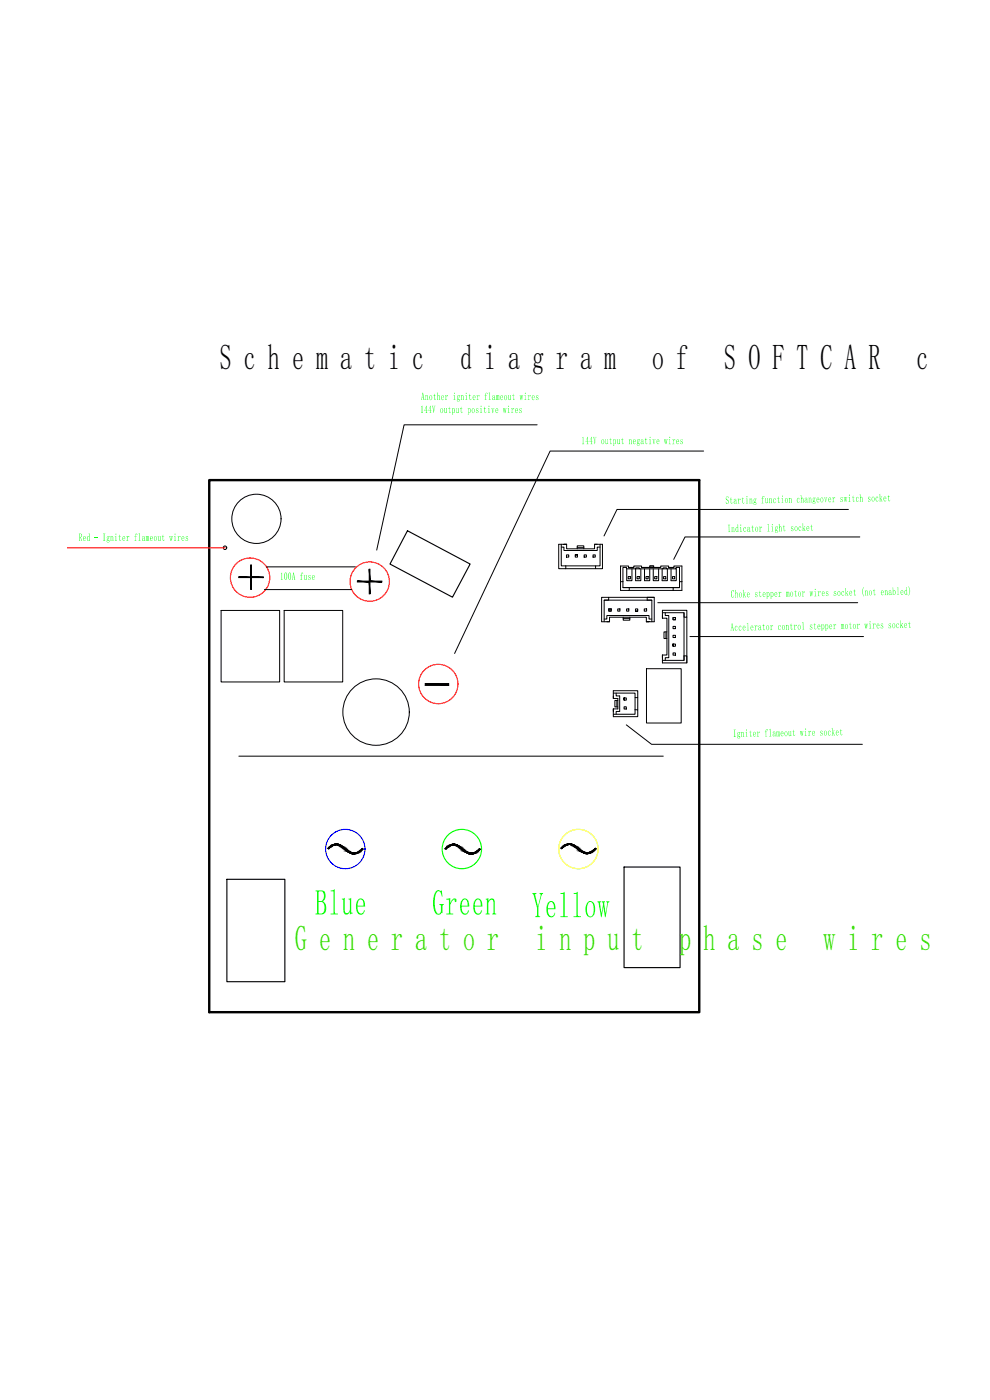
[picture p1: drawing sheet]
<svg xmlns="http://www.w3.org/2000/svg" width="297mm" height="420mm" viewBox="0 0 297 420" stroke-linecap="round" stroke-linejoin="round" font-family="sans-serif">
<circle cx="138.6" cy="254.8" r="5.9" fill="none" stroke="#0f0" stroke-width=".34"/>
<circle cx="173.5" cy="254.8" r="5.9" fill="none" stroke="#ff0" stroke-width=".34"/>
<circle cx="103.6" cy="254.8" r="5.9" fill="none" stroke="#00f" stroke-width=".34"/>
<path d="M122.3 159.3l18.8 10-5.3 9.9-18.8-9.9zM127.6 205.6h7M68.1 263.9h17.4v30.7h-17.4zM187.2 260.2h16.8v30.2h-16.8z" fill="none" stroke="#000" stroke-width=".34"/>
<g fill="none" stroke="#f00" stroke-width=".34">
<circle cx="75" cy="173.4" r="5.9"/>
<circle cx="110.9" cy="174.5" r="5.9"/>
<circle cx="131.5" cy="205.3" r="5.9"/>
</g>
<g fill="none" stroke="#000" stroke-width=".3">
<path d="M161.2 127.5h-40l-8.2 37.6M211.1 135.4h-46l-28.7 60.7M254.6 152.9h-69.5l-3.9 8M79.3 176.9h26.2M79.9 170.1h26.7M168.4 163.4v6.4h1.4M168.4 164.2h.8v1h10v-1h.8M169.2 163.4h.8h-2.4v7.3h2.2v-.9M169.8 169.8h8.9M169.8 170.7h8.9M170 166.5h.6v.7h-.6zM170 163.4v1.3h8.4v-1.3"/>
<path d="M172.6 166.5h.7h-.7v.7h.7v-.7M173.2 164.7v-.9h2v.9M173.2 164.4h2M175.3 166.5h.6v.7h-.6zM177.9 166.5h.7v.7h-.7zM178.4 163.4h2.4v7.3h-2.1v-.9h1.3v-6.4M178.4 163.4h.8M182.6 179.3h13.7M258 161.1h-52.5l-3.4 6.8M66.3 183.2h17.6v21.5h-17.6zM85.3 183.2h17.5v21.5h-17.5zM181.3 186.6v-6.5h1.3v-.8h-2.1v7.3h2.4"/>
<path d="M181.3 185.8h.8v-1.1h12.6v1.1h.9M181.3 180.1h14.3M182.1 186.6h.8M182.7 182.7h.7v.7h-.7zM182.9 186.6v-1.4h11v1.4M185.3 182.7h.7v.7h-.7zM187 185.2v.9h2v-.9M187 185.6h2M188 182.7h.7v.7h-.7zM190.7 183.4v-.7h.6v.7h-.6h.6M193.3 182.7h.7v.7h-.7zM194.7 186.6h-.8h2.4v-7.3h-2.1v.8h1.4v6.5"/>
<path d="M197.4 180.9h59.9M198.8 197.4v-.8v2.4h7.3v-2.2h-.9v1.4h-6.4M198.8 183.9h6.4v1.3h.9v-2h-7.3v2.3M198.8 185.5h1.3v11.1h-1.3M198.8 184.7v.8M199.6 183.9v.8h1.1v12.7h-1.1v.8M199.8 189.6v2M200.1 189.6h-.9v2h.9M201.9 185.3h.7v.7h-.7zM201.9 188h.7v.7h-.7zM201.9 190.7h.7v.6h-.7zM201.9 193.3h.7v.7h-.7v-.7v.7"/>
<path d="M201.9 195.9h.7v.7h-.7zM205.2 183.9v14.3M206.1 185.2v13.8M207 191h52.1M184 208h6.5v1.4h.8v-2.1h-7.3v2.3M184 208.9v.7M184 209.6h1.4v3.2h-1.4M184.9 208v.9h1v4.6h-1v.9M185.1 210.2v2M185.4 210.2h-.9v2h.9M187.2 209.5h.7v.6h-.7v-.6v.6M187.2 212.1h.7v.7h-.7z"/>
<path d="M187.9 217.5l7.6 5.9h63.2M190.5 213h.8v2.1h-7.3v-2.3v.7M190.5 213v1.4h-6.5M190.5 209.4v3.6M191.3 209.4v3.6M194 200.7h10.4v16.3h-10.4zM71.7 226.9h127.3"/>
<circle cx="76.9" cy="155.7" r="7.4"/>
<circle cx="67.5" cy="164.4" r=".53"/>
<circle cx="112.8" cy="213.7" r="10"/>
</g>
<g fill="none" stroke="#000" stroke-width=".3">
<path d="M71.7 173.3h3.6v3.6M75.3 169.6v3.7h3.7M107.2 174.5h3.7v3.7M110.9 170.8v3.7h3.7M186.2 174.6h.7M186.9 174.6v1.7h1.9v.9h-2.6v-7.3h2.4v.5h1.6v-.5h2.3v.4h5.7v-.4h2.4v.5h1.6v-.5h2.4v7.3h-15.8M186.9 174.6v-4.3h1.1v.4h2.8v-.3h1v.3h7.2v-.3h1v.3h2.8v-.4h1.1v4.3M186.9 176.3h17M188 170.7v3.6h1.6v-3.6M188.5 173h.6v.7h-.6zM188.6 170.3h1.6M190.7 170.7v3.6h1.6v-3.6"/>
<path d="M190.8 170.7h1M191.1 173h.7v.7h-.7zM192.5 170.3h2.4M193.4 170.7v3.6h1.5v-3.6M193.8 173h.7v.7h-.7zM194.9 169.8h1.2v.5h-1.2zM194.9 170.1h1.2M196 170.7v3.6h1.6v-3.6M196.1 170.3h2.1M196.4 173h.7v.7h-.7zM198.7 170.7v3.6h1.5v-3.6M199 170.7h1"/>
<path d="M199.1 173h.7v.7h-.7zM200.6 170.3h1.6M201.3 170.7v3.6h1.6l-.1-3.6M201.8 173h.6v.7h-.6zM203.9 176.3h-1.9v.9M203.9 176.3h.1M203.9 174.6h.7M203.9 174.6v1.7"/>
</g>
<path d="M62.8 144.1h147v159.7h-147z" fill="none" stroke="#000" stroke-width=".72"/>
<g fill="#000" stroke="#000" stroke-width=".3">
<path d="M98.4 254.6h.4l-.2 .2zM100.6 253.3h.7zM105.7 256.3h.9zM108.7 254.6l.2 .2h-.4zM133.6 254.7h.4l-.2 .2zM135.8 253.4h.6zM140.9 256.3h.8zM143.7 254.9l.2-.2 .2 .2zM168.3 254.5h.4l-.2 .2zM170.6 253.2h.6zM175.7 256.2h.8zM178.6 254.5l.3 .2h-.5z"/>
<path d="M71.7 173.1l3.6 .2v-.2zM71.7 173.1l3.6 .2h-3.6z"/>
<path d="M75.2 169.6l.2 3.7v-3.7zM75.2 169.6l.2 3.7h-.2z"/>
<path d="M75.2 173.3l.2 3.6v-3.6zM75.2 173.3l.2 3.6h-.2z"/>
<path d="M75.3 173.1l3.7 .2v-.2zM75.3 173.1l3.7 .2h-3.7z"/>
<path d="M107.2 174.4l3.7 .3v-.3zM107.2 174.4l3.7 .3h-3.7z"/>
<path d="M110.8 170.8l.2 3.7v-3.7zM110.8 170.8l.2 3.7h-.2z"/>
<path d="M110.8 174.5l.2 3.7v-3.7zM110.8 174.5l.2 3.7h-.2z"/>
<path d="M110.9 174.4l3.7 .3v-.3zM110.9 174.4l3.7 .3h-3.7z"/>
<path d="M127.6 205.1l7 .5v-.5zM127.6 205.1l7 .5h-7z"/>
<path d="M98.7 254.3l.1 .3 .3-.3zM98.7 254.3l.1 .3h-.4z"/>
<path d="M98.9 254.1l.2 .2 .3-.2zM98.7 254.3l.2-.2 .2 .2z"/>
<path d="M99.2 253.9l.2 .2 .3-.2zM98.9 254.1l.3-.2 .2 .2z"/>
<path d="M99.6 253.7l.1 .2 .5-.2zM99.2 253.9l.4-.2 .1 .2z"/>
<path d="M99.7 253.6h.6zM99.6 253.7h.6z"/>
<path d="M99.8 253.6h.9zM99.7 253.6h.6z"/>
<path d="M99.9 253.5h1.1zM99.8 253.6h.9z"/>
<path d="M100.6 253.3h.7zM100.6 253.3h.7z"/>
<path d="M100.6 253.3l1 .1zM100.2 253.4h1.4z"/>
<path d="M100.2 253.4h1.4zM100.2 253.4h1.4z"/>
<path d="M100.2 253.4l1.7 .1zM99.9 253.5h2z"/>
<path d="M101 253.5l1 .1zM101 253.5l1 .1z"/>
<path d="M101.2 253.6h.8zM101.2 253.6h.8z"/>
<path d="M101.3 253.6h.9zM101.3 253.6h.9z"/>
<path d="M101.6 253.6l.7 .1zM101.6 253.6l.7 .1z"/>
<path d="M101.6 253.7l1 .2-.3-.2zM101.6 253.7l1 .2z"/>
<path d="M102.2 253.9l.7 .3zM102.2 253.9l.7 .3z"/>
<path d="M102.4 254.2l.8 .2zM102.4 254.2l.8 .2z"/>
<path d="M102.7 254.4l.8 .2zM102.7 254.4l.8 .2z"/>
<path d="M103.1 254.6l.7 .2zM103.1 254.6l.7 .2z"/>
<path d="M103.4 254.8l.8 .3zM103.4 254.8l.8 .3h-.5z"/>
<path d="M103.7 255.1l.8 .2zM103.7 255.1l.8 .2z"/>
<path d="M104 255.3l.8 .3zM104 255.3l.8 .3h-.5z"/>
<path d="M104.3 255.6l1 .2zM104.3 255.6l1 .2z"/>
<path d="M104.6 255.8l.9 .1zM104.6 255.8l.9 .1z"/>
<path d="M104.8 255.9l1 .1zM104.8 255.9l1 .1z"/>
<path d="M105.7 256.3h.8zM105.8 256.3h.7z"/>
<path d="M105 256h.8zM105 256h.8z"/>
<path d="M105 256h1.1zM105 256h1.1z"/>
<path d="M105.4 256.2h1.5zM105.4 256.2l1.2 .1z"/>
<path d="M105.4 256.1h1.5zM105.4 256.1l1.5 .1z"/>
<path d="M105.1 256h2.2zM105.1 256h2.2z"/>
<path d="M105.1 256h2.2zM105.1 256l1.8 .1z"/>
<path d="M106.5 256h.9zM106.1 256h1.2z"/>
<path d="M106.8 255.9h.7zM106.5 256h.9z"/>
<path d="M107 255.8h.7zM106.8 255.9h.7z"/>
<path d="M107.5 255.6l.2 .2 .3-.2zM107 255.8l.5-.2 .2 .2z"/>
<path d="M107.9 255.4l.1 .2 .3-.2zM107.5 255.6l.4-.2 .1 .2z"/>
<path d="M108.2 255.2l.1 .2 .2-.2zM107.9 255.4l.3-.2 .1 .2z"/>
<path d="M108.5 254.8v.4l.4-.4zM108.5 254.8v.4h-.3z"/>
<path d="M133.9 254.4l.1 .3 .3-.3zM133.9 254.4l.1 .3h-.4z"/>
<path d="M134.1 254.2l.2 .2 .3-.2zM134.1 254.2l.2 .2h-.4z"/>
<path d="M134.4 254l.2 .2 .3-.2zM134.1 254.2l.3-.2 .2 .2z"/>
<path d="M134.7 253.7l.2 .3 .5-.3zM134.4 254l.3-.3 .2 .3z"/>
<path d="M134.9 253.7h.7zM134.7 253.7h.7z"/>
<path d="M135 253.6h.8zM134.9 253.7h.7z"/>
<path d="M135.1 253.6h1zM135 253.6h.8z"/>
<path d="M135.8 253.4h.7zM135.8 253.4h.7z"/>
<path d="M135.8 253.4h1zM135.5 253.4h1.3z"/>
<path d="M135.5 253.4h1.3zM135.4 253.4h1.4z"/>
<path d="M135.4 253.4l1.7 .2zM135.1 253.6l.3-.2 1.7 .2z"/>
<path d="M136.1 253.6h1.1zM136.1 253.6h1.1z"/>
<path d="M136.4 253.6h.8zM136.4 253.6h.8z"/>
<path d="M136.4 253.6l1 .1zM136.4 253.6l1 .1z"/>
<path d="M136.7 253.7h.8zM136.7 253.7h.8z"/>
<path d="M136.8 253.7l1 .3-.3-.3zM136.8 253.7l1 .3z"/>
<path d="M137.3 254l.8 .2zM137.3 254l.8 .2z"/>
<path d="M137.6 254.2l.8 .2zM137.6 254.2l.8 .2z"/>
<path d="M137.9 254.4l.8 .3-.3-.3zM137.9 254.4l.8 .3z"/>
<path d="M138.3 254.7l.7 .2zM138.3 254.7l.7 .2z"/>
<path d="M138.6 254.9l.8 .3zM138.6 254.9l.8 .3h-.5z"/>
<path d="M138.9 255.2l.8 .2zM138.9 255.2l.8 .2z"/>
<path d="M139.2 255.4l.8 .2zM139.2 255.4l.8 .2z"/>
<path d="M139.5 255.6l1 .2zM139.5 255.6l1 .2z"/>
<path d="M139.8 255.8l.8 .1zM139.8 255.8l.8 .1z"/>
<path d="M140 255.9l1 .1zM140 255.9l1 .1z"/>
<path d="M140.9 256.3h.8zM141 256.3h.7z"/>
<path d="M140.2 256h.8zM140.2 256h.8z"/>
<path d="M140.2 256l1.1 .1zM140.2 256l1.1 .1z"/>
<path d="M140.5 256.2h1.6zM140.5 256.2h1.6z"/>
<path d="M140.6 256.2h1.5zM140.6 256.2l1.1 .1z"/>
<path d="M140.3 256.1h2.2zM140.3 256.1l1.8 .1z"/>
<path d="M140.3 256.1h2.2zM140.3 256.1h2.2z"/>
<path d="M141.6 256h.9zM141.3 256.1h1.2z"/>
<path d="M142 256h.7zM141.6 256h.9z"/>
<path d="M142.2 255.9h.6zM142 256h.7z"/>
<path d="M142.7 255.6l.1 .3 .4-.3zM142.2 255.9l.5-.3 .1 .3z"/>
<path d="M143 255.4l.2 .2 .3-.2zM142.7 255.6l.3-.2 .2 .2z"/>
<path d="M143.3 255.2l.2 .2 .3-.2zM143 255.4l.3-.2 .2 .2z"/>
<path d="M143.7 254.9l.1 .3 .3-.3zM143.7 254.9l.1 .3h-.5z"/>
<path d="M168.7 254.2v.3l.3-.3zM168.3 254.5l.4-.3v.3z"/>
<path d="M168.9 254l.1 .2 .3-.2zM168.9 254l.1 .2h-.3z"/>
<path d="M169.2 253.8l.1 .2 .3-.2zM168.9 254l.3-.2 .1 .2z"/>
<path d="M169.5 253.6l.1 .2 .6-.2zM169.2 253.8l.3-.2 .1 .2z"/>
<path d="M169.6 253.6h.7zM169.5 253.6h.7z"/>
<path d="M169.8 253.5h.8zM169.6 253.6h.7z"/>
<path d="M169.8 253.4h1.1zM169.8 253.4l.8 .1z"/>
<path d="M170.6 253.2h.6zM170.5 253.2h.7z"/>
<path d="M170.5 253.2l1 .1zM170.2 253.3h1.3z"/>
<path d="M170.2 253.3h1.4zM170.2 253.3h1.4z"/>
<path d="M170.2 253.3l1.7 .1zM169.8 253.4h2.1z"/>
<path d="M170.9 253.4l1.1 .1zM170.9 253.4l1.1 .1z"/>
<path d="M171.2 253.5h.8zM171.2 253.5h.8z"/>
<path d="M171.2 253.5l.9 .1zM171.2 253.5l.9 .1z"/>
<path d="M171.5 253.6h.7zM171.5 253.6h.7z"/>
<path d="M171.6 253.6l1 .3-.4-.3zM171.6 253.6l1 .3z"/>
<path d="M172.1 253.9l.7 .2zM172.1 253.9l.7 .2z"/>
<path d="M172.4 254.1l.7 .2zM172.4 254.1l.7 .2z"/>
<path d="M172.7 254.3l.8 .2zM172.7 254.3l.8 .2z"/>
<path d="M173.1 254.5l.6 .2zM173.1 254.5l.6 .2z"/>
<path d="M173.3 254.7l.8 .3zM173.3 254.7l.8 .3h-.4z"/>
<path d="M173.7 255l.7 .3zM173.7 255l.7 .3z"/>
<path d="M173.9 255.3l.9 .2zM173.9 255.3l.9 .2z"/>
<path d="M174.2 255.5l1 .2zM174.2 255.5l1 .2z"/>
<path d="M174.6 255.7l.8 .1zM174.6 255.7l.8 .1z"/>
<path d="M174.8 255.8l.9 .1zM174.8 255.8l.9 .1z"/>
<path d="M175.7 256.2h.7zM175.7 256.2h.7z"/>
<path d="M175 255.9h.8zM175 255.9h.8z"/>
<path d="M175 255.9h1.1zM175 255.9h1.1z"/>
<path d="M175.3 256.1h1.5zM175.3 256.1l1.2 .1z"/>
<path d="M175.3 256.1h1.6zM175.3 256.1h1.5z"/>
<path d="M175 255.9h2.2zM175 255.9h2.2z"/>
<path d="M175 255.9h2.2zM175 255.9l1.9 .2z"/>
<path d="M176.4 255.9h.9zM176.1 255.9h1.1z"/>
<path d="M176.7 255.8h.8zM176.4 255.9h.9z"/>
<path d="M176.9 255.8h.7zM176.7 255.8h.8z"/>
<path d="M177.5 255.5l.1 .3 .3-.3zM176.9 255.8l.6-.3 .1 .3z"/>
<path d="M177.8 255.3l.1 .2 .4-.2zM177.5 255.5l.3-.2 .1 .2z"/>
<path d="M178.1 255.1l.2 .2 .2-.2zM177.8 255.3l.3-.2 .2 .2z"/>
<path d="M178.4 254.7l.1 .4 .4-.4zM178.4 254.7l.1 .4h-.4z"/>
</g>
<path d="M20.3 164.4h47.2" fill="none" stroke="#f00" stroke-width=".34"/>
<text font-size="10.8" x="66" y="110.6">Schematic diagram of SOFTCAR cont</text>
<g font-size="10.8" fill="#0f0">
<text x="94.6" y="274.4">Blue Green</text>
<text x="159.6" y="275.2">Yellow</text>
</g>
<text font-size="10.8" fill="#37dd00" x="88.6" y="285.1">Generator input phase wires</text>
<g font-size="3.2" fill="#0f0">
<text x="126.1" y="123.9">144V output positive wires</text>
<text x="126.3" y="120">Another igniter flameout wires</text>
<text x="174.4" y="133.3">144V output negative wires</text>
<text x="217.7" y="151.2" transform="rotate(-1 217.7 151.2)">Starting function changeover switch so</text>
<text x="218.2" y="159.7" transform="rotate(-1 218.2 159.7)">Indicator light socket</text>
<text x="23.6" y="162.3">Red - Igniter flameout wires</text>
<text x="84" y="174">100A fuse</text>
<text x="219.3" y="179.3" transform="rotate(-1 219.3 179.3)">Choke stepper motor wires socket (not</text>
<text x="219.2" y="189.3" transform="rotate(-1 219.2 189.3)">Accelerator control stepper motor wir</text>
<text x="219.9" y="221.2" transform="rotate(-1 219.9 221.2)">Igniter flameout wire socket</text>
</g>
</svg>
